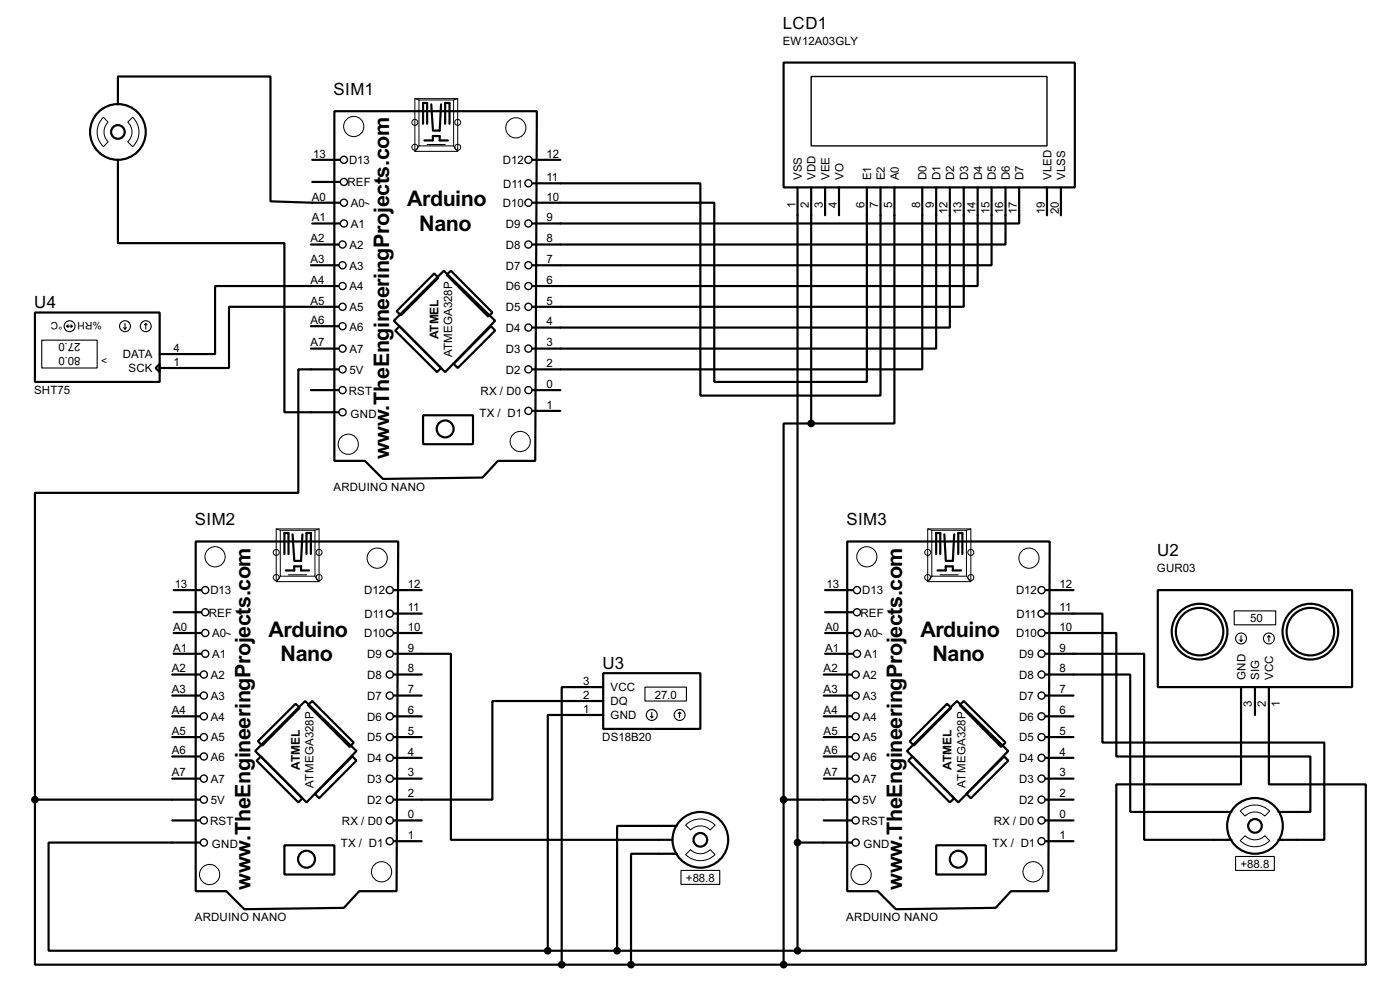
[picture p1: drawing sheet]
<svg xmlns="http://www.w3.org/2000/svg" width="256mm" height="180mm" viewBox="0 0 256 180" stroke-linecap="round" stroke-linejoin="round" font-family="sans-serif">
<g fill="none" stroke="#000" stroke-width=".4">
<path d="M21.6 19.1v-5.1h28v22.9l7.6 .2h5.1M79 19.1l.3 4.6M80.8 19.1l-.2 4.8h-1.3M143.6 11.5h53.3v22.8h-53.3zM21.6 29.3v15.2h30.5v31h9.9M57.2 29.3h5.1M57.2 33.3h5.1M61.3 20.4h37.1l-.3 64h-6.9l-2.8 3-18.2 .3-3.3-3.3h-5.6zM77.5 22.7v-3.8h.8v3.8M77.8 25.7h1.5v-.8h1.3v.8h1.5M81.6 22.7v-3.8h.8v3.8M97.6 33.6h30.7v38.8h33v-38.1"/>
<path d="M97.6 29.3h5.1M146.1 34.3v139.7M148.6 34.3v43.2M151.2 34.3v5.1M153.7 34.3v5.1M158.8 34.3v35.6h-27.9v-32.8h-33.3M163.9 34.3v43.2h-15.3M169 34.3v33.3h-71.4M171.5 34.3v29.5h-73.9M174 34.3v25.7h-76.4M176.6 34.3v21.9h-79M179.1 34.3v18.1h-81.5"/>
<path d="M181.7 34.3v14.3h-84.1M184.2 34.3v10.5h-86.6M186.7 34.3v6.6h-89.1M191.8 34.3v5.1M194.4 34.3v5.1M6.4 57.2h22.9v12.7h-22.9zM57 48.6h5M57 44.8h5M57 59.7h5M57.2 40.9h5.1M62 52.4h-22.6v12.4h-10.1M62 56.2h-20v11.2h-12.7"/>
<path d="M72.2 58.7l9.1-9.1 9.4 9.1-9.1 9.4zM73.2 59.7l7.6 7.7-.7 .7-7.7-7.6zM79.6 50.1l.7 .8-6.8 6.8-.8-.7zM81.8 50.3l.8-.7 7.6 7.6-.7 .8zM90 59.7l.7 .8-6.8 6.9-.8-.8zM28.5 67.4l.8-.8v1.5zM57 71.4h5M57 63.8h5M62 67.6h-7.3v22.6h-48.3v56.2M77.5 76h9.2v5.3h-9.2zM97.6 71.4h5.1M97.6 75.2h5.1"/>
<path d="M148.6 77.5h-5v68.9M35.9 99.1h37.1l-.3 64h-6.9l-2.8 3.1-18.2 .2-3.3-3.3h-5.6zM53.6 97.8l.3 4.6M55.4 97.8l-.2 4.9h-1.3M155.2 99.1h37.1l-.2 64h-6.9l-2.8 3.1-18.3 .2-3.3-3.3h-5.6zM173 97.8l.3 4.6M174.8 97.8l-.2 4.9h-1.3M31.8 119.7h5.1M31.8 115.9h5.1M31.8 108h5.1M31.8 112.1h5.1M52.1 101.4v-3.8h.8v3.8"/>
<path d="M52.4 104.4h1.5v-.7h1.3v.7h1.5M56.2 101.4v-3.8h.8v3.8M72.2 119.7h10.4v34h40.6M72.2 115.9h5.1M72.2 112.3h5.1M72.2 108h5.1M151.2 119.7h5.1M151.2 115.9h5.1M151.2 108h5.1M151.2 112.1h5.1M171.5 101.4v-3.8h.8v3.8M171.8 104.4h1.5v-.7h1.3v.7h1.5"/>
<path d="M175.6 101.4v-3.8h.7v3.8M191.6 119.7h18v34h16M191.6 115.9h12.9v22.6h35.6v10.1h-5.9M191.6 112.3h10.4v23.6h40.6v17.8h-8.4M191.6 108h5.1M212.1 108h35.6v17.8h-35.6zM31.6 134.9h5M31.6 131.1h5M31.6 127.3h5M31.6 123.5h5M31.6 138.5h5M46.8 137.5l9.1-9.2 9.4 9.2-9.1 9.4z"/>
<path d="M47 139.2l.8-.7 7.6 7.6-.7 .8zM47.3 135.7l6.9-6.9 .7 .8-6.8 6.9zM56.4 129.1l.8-.8 7.6 7.6-.7 .8zM64.6 138.5l.7 .7-6.8 6.9-.8-.8zM72.2 138.7h5.1M72.2 134.9h5.1M72.2 131.1h5.1M72.2 127.3h5.1M72.2 123.5h5.1M110.5 123.2h17.8v10.2h-17.8zM110.5 125.8h-7.6v50.8M110.5 130.9h-10.1v43.1"/>
<path d="M110.5 128.3h-20.3v18.1h-18M150.9 134.9h5.1M150.9 131.1h5.1M150.9 127.3h5.1M150.9 123.5h5.1M150.9 138.5h5.1M166.2 137.5l9.1-9.2 9.4 9.2-9.1 9.4zM166.4 139.2l.8-.7 7.6 7.6-.8 .8zM166.7 135.7l6.8-6.9 .8 .8-6.9 6.9zM175.8 129.1l.8-.8 7.6 7.6-.8 .8zM191.6 123.5h15.5v25.1h18.5M191.6 138.7h5.1"/>
<path d="M191.6 134.9h5.1M191.6 131.1h5.1M191.6 127.3h5.1M227.4 125.8v17.8h-22.9v30.4h-58.4M229.9 125.8v5.1M232.5 125.8v17.8h17.7v33h-106.6M6.4 146.4v30.2h96.5M6.4 146.4h30.2M31.6 150.2h5M31.6 142.5h5M36.6 154.2h-27.7v19.8h91.5M52.1 154.7h9.2v5.4h-9.2z"/>
<path d="M72.2 150.2h5.1M72.2 154h5.1M72.2 142.5h5.1M124 151.2h-10.9v22.8M124 156.3h-8.4v20.3M143.6 146.4h12.4M143.6 146.4v30.2M146.1 154.2h9.9M150.9 150.2h5.1M150.9 142.5h5.1M171.5 154.7h9.1v5.4h-9.1zM177.1 145.3l6.9-6.8 .7 .7-6.8 6.9z"/>
<path d="M191.6 146.4h5.1M191.6 150.2h5.1M191.6 154h5.1M191.6 142.5h5.1M100.4 174h45.7M102.9 176.6h40.7"/>
<circle cx="21.6" cy="24.2" r="5.1"/>
<circle cx="21.6" cy="24.2" r="1.25"/>
<circle cx="81.5" cy="78.5" r="1.55"/>
<circle cx="219.7" cy="115.6" r="5.1"/>
<circle cx="219.7" cy="115.6" r="4.4"/>
<circle cx="240" cy="115.6" r="5.1"/>
<circle cx="240" cy="115.6" r="4.4"/>
<circle cx="56.1" cy="157.3" r="1.55"/>
<circle cx="128.3" cy="153.7" r="5.1"/>
<circle cx="128.3" cy="153.7" r="1.25"/>
<circle cx="175.5" cy="157.3" r="1.55"/>
<circle cx="229.9" cy="151.2" r="5.1"/>
<circle cx="229.9" cy="151.2" r="1.25"/>
</g>
<g fill="none" stroke="#000" stroke-width=".18">
<path d="M76 18.1h7.9v9.6h-7.9zM76 18.1l.8 .2M76.8 18.3h6.3v8.4h-6.3zM83.9 18.1l-.8 .2M19 21.5l.8 .9a2.54 2.54 0 0 0 0 3.6l-.8 .9a3.7 3.7 0 0 1 0-5.4zM23.4 22.4l.9-.9a3.7 3.7 0 0 1 0 5.4l-.9-.9a2.45 2.45 0 0 0 0-3.6zM66.9 37.1l.7 .3M76.8 26.7l-.8 1M83.1 26.7l.8 1M50.6 96.8h7.9v9.7h-7.9zM50.6 96.8l.8 .3M51.4 97.1h6.3v8.4h-6.3z"/>
<path d="M58.5 96.8l-.8 .3M170 96.8h7.9v9.7h-7.9zM170 96.8l.7 .3M170.7 97.1h6.4v8.4h-6.4zM177.9 96.8l-.8 .3M41.5 115.9l.7 .2M51.4 105.5l-.8 1M57.7 105.5l.8 1M160.8 115.9l.8 .2M170.7 105.5l-.7 1M177.1 105.5l.8 1M125.6 156.4l.9-.9a2.54 2.54 0 0 0 3.6 0l.9 .9a3.8 3.8 0 0 1-5.4 0z"/>
<path d="M125.6 151a3.8 3.8 0 0 1 5.4 0l-.9 .9a2.54 2.54 0 0 0-3.6 0zM227.2 153.9l.9-.9a2.54 2.54 0 0 0 3.6 0l.9 .9a3.8 3.8 0 0 1-5.4 0zM227.2 148.5a3.8 3.8 0 0 1 5.4 0l-.9 .9a2.54 2.54 0 0 0-3.6 0z"/>
<circle cx="64.8" cy="23.2" r="1.85"/>
<circle cx="76" cy="22.4" r=".55"/>
<circle cx="76" cy="27" r=".55"/>
<circle cx="83.8" cy="22.4" r=".55"/>
<circle cx="83.8" cy="27" r=".55"/>
<circle cx="94.5" cy="23.4" r="1.85"/>
<circle cx="63.8" cy="81.3" r="1.85"/>
<circle cx="95.3" cy="80.8" r="1.85"/>
<circle cx="39.4" cy="101.9" r="1.85"/>
<circle cx="50.6" cy="105.7" r=".55"/>
<circle cx="50.6" cy="101.1" r=".55"/>
<circle cx="58.4" cy="105.7" r=".55"/>
<circle cx="58.4" cy="101.1" r=".55"/>
<circle cx="69.1" cy="102.2" r="1.85"/>
<circle cx="158.8" cy="101.9" r="1.85"/>
<circle cx="169.9" cy="105.7" r=".55"/>
<circle cx="169.9" cy="101.1" r=".55"/>
<circle cx="177.8" cy="105.7" r=".55"/>
<circle cx="177.8" cy="101.1" r=".55"/>
<circle cx="188.5" cy="102.2" r="1.85"/>
<circle cx="69.9" cy="159.6" r="1.85"/>
<circle cx="189.2" cy="159.6" r="1.85"/>
<circle cx="38.4" cy="160.1" r="1.85"/>
<circle cx="157.7" cy="160.1" r="1.85"/>
</g>
<g fill="none" stroke="#000" stroke-width=".25">
<path d="M148.6 14h43.2v12.7h-43.2z"/>
<circle cx="63" cy="29.3" r=".65"/>
<circle cx="63" cy="33.3" r=".65"/>
<circle cx="63" cy="37.1" r=".65"/>
<circle cx="96.8" cy="37.1" r=".65"/>
<circle cx="96.8" cy="33.6" r=".65"/>
<circle cx="96.8" cy="29.3" r=".65"/>
<circle cx="62.7" cy="44.8" r=".65"/>
<circle cx="62.7" cy="48.6" r=".65"/>
<circle cx="62.7" cy="56.2" r=".65"/>
<circle cx="62.7" cy="52.4" r=".65"/>
<circle cx="62.7" cy="59.7" r=".65"/>
<circle cx="63" cy="40.9" r=".65"/>
<circle cx="96.8" cy="52.4" r=".65"/>
<circle cx="96.8" cy="60" r=".65"/>
<circle cx="96.8" cy="48.6" r=".65"/>
<circle cx="96.8" cy="56.2" r=".65"/>
<circle cx="96.8" cy="40.9" r=".65"/>
<circle cx="96.8" cy="44.8" r=".65"/>
<circle cx="62.7" cy="71.4" r=".65"/>
<circle cx="62.7" cy="67.6" r=".65"/>
<circle cx="62.7" cy="63.8" r=".65"/>
<circle cx="62.7" cy="75.5" r=".65"/>
<circle cx="96.8" cy="67.6" r=".65"/>
<circle cx="96.8" cy="71.4" r=".65"/>
<circle cx="96.8" cy="63.8" r=".65"/>
<circle cx="96.8" cy="75.2" r=".65"/>
<circle cx="37.6" cy="119.7" r=".65"/>
<circle cx="37.6" cy="108" r=".65"/>
<circle cx="37.6" cy="112.1" r=".65"/>
<circle cx="37.6" cy="115.9" r=".65"/>
<circle cx="71.4" cy="115.9" r=".65"/>
<circle cx="71.4" cy="119.7" r=".65"/>
<circle cx="71.4" cy="108" r=".65"/>
<circle cx="71.4" cy="112.3" r=".65"/>
<circle cx="157" cy="115.9" r=".65"/>
<circle cx="157" cy="112.1" r=".65"/>
<circle cx="157" cy="119.7" r=".65"/>
<circle cx="157" cy="108" r=".65"/>
<circle cx="190.8" cy="112.3" r=".65"/>
<circle cx="190.8" cy="115.9" r=".65"/>
<circle cx="190.8" cy="119.7" r=".65"/>
<circle cx="190.8" cy="108" r=".65"/>
<circle cx="37.3" cy="127.3" r=".65"/>
<circle cx="37.3" cy="138.5" r=".65"/>
<circle cx="37.3" cy="134.9" r=".65"/>
<circle cx="37.3" cy="123.5" r=".65"/>
<circle cx="37.3" cy="131.1" r=".65"/>
<circle cx="71.4" cy="123.5" r=".65"/>
<circle cx="71.4" cy="127.3" r=".65"/>
<circle cx="71.4" cy="138.7" r=".65"/>
<circle cx="71.4" cy="134.9" r=".65"/>
<circle cx="71.4" cy="131.1" r=".65"/>
<circle cx="156.7" cy="138.5" r=".65"/>
<circle cx="156.7" cy="134.9" r=".65"/>
<circle cx="156.7" cy="127.3" r=".65"/>
<circle cx="156.7" cy="123.5" r=".65"/>
<circle cx="156.7" cy="131.1" r=".65"/>
<circle cx="190.8" cy="138.7" r=".65"/>
<circle cx="190.8" cy="127.3" r=".65"/>
<circle cx="190.8" cy="134.9" r=".65"/>
<circle cx="190.8" cy="131.1" r=".65"/>
<circle cx="190.8" cy="123.5" r=".65"/>
<circle cx="37.3" cy="142.5" r=".65"/>
<circle cx="37.3" cy="150.2" r=".65"/>
<circle cx="37.3" cy="146.4" r=".65"/>
<circle cx="37.3" cy="154.2" r=".65"/>
<circle cx="71.4" cy="146.4" r=".65"/>
<circle cx="71.4" cy="142.5" r=".65"/>
<circle cx="71.4" cy="150.2" r=".65"/>
<circle cx="71.4" cy="154" r=".65"/>
<circle cx="156.7" cy="142.5" r=".65"/>
<circle cx="156.7" cy="150.2" r=".65"/>
<circle cx="156.7" cy="154.2" r=".65"/>
<circle cx="156.7" cy="146.4" r=".65"/>
<circle cx="190.8" cy="142.5" r=".65"/>
<circle cx="190.8" cy="150.2" r=".65"/>
<circle cx="190.8" cy="154" r=".65"/>
<circle cx="190.8" cy="146.4" r=".65"/>
</g>
<g fill="none" stroke="#000" stroke-width=".2">
<path d="M78.3 26.5h3.3M12.2 59.7h1.1M12.2 59.7l.3 .3M12.5 59.5l-.3 .2M13 59.5l.3 .2M13.3 59.7l-.3 .3M22.7 60l.2 .3M22.9 59.2v1.1M23.2 60l-.3 .3M26.7 59.2l.3 .3M26.7 59.2l-.2 .3M26.7 59.2v1.1"/>
<path d="M7.7 62.3h10.1v5.1h-10.1zM52.9 105.2h3.3M172.3 105.2h3.3M226.1 111.8h7.6v2.6h-7.6zM227.1 117.1l.3 .3M227.4 116.4v1M227.6 117.1l-.2 .3M232.5 116.4l-.3 .2M232.5 116.4l.2 .2M232.5 116.4v1M118.2 125.8h7.6v2.5h-7.6zM119.2 131.1l.2 .3"/>
<path d="M119.4 130.4v1M119.7 131.1l-.3 .3M124.5 130.4l-.2 .2M124.5 130.4l.3 .2M124.5 130.4v1M124.8 159.3h7.1v2.6h-7.1zM226.4 156.8h7.1v2.5h-7.1z"/>
<circle cx="12.7" cy="59.7" r="1"/>
<circle cx="22.9" cy="59.7" r="1"/>
<circle cx="26.7" cy="59.7" r="1"/>
<circle cx="227.3" cy="116.9" r="1"/>
<circle cx="232.4" cy="116.9" r="1"/>
<circle cx="119.4" cy="130.9" r="1"/>
<circle cx="124.5" cy="130.9" r="1"/>
</g>
<g fill="#000" stroke="#000" stroke-width=".4">
<circle cx="148.6" cy="77.5" r=".5"/>
<circle cx="6.4" cy="146.4" r=".5"/>
<circle cx="143.5" cy="146.4" r=".5"/>
<circle cx="146.1" cy="154.2" r=".5"/>
<circle cx="100.3" cy="174" r=".5"/>
<circle cx="102.9" cy="176.6" r=".5"/>
<circle cx="113" cy="174" r=".5"/>
<circle cx="115.6" cy="176.6" r=".5"/>
<circle cx="143.5" cy="176.6" r=".5"/>
<circle cx="146.1" cy="174" r=".5"/>
</g>
<g font-size="4.4">
<text x="74.6" y="37.7">Arduino</text>
<text x="76.8" y="42.3">Nano</text>
<text x="71.3" y="75.2" transform="rotate(-90 71.3 75.2)">.TheEngineeringProjects.com</text>
<text x="71.3" y="84" transform="rotate(-90 71.3 84)">w</text>
<text x="49.2" y="116.5">Arduino</text>
<text x="168.6" y="116.5">Arduino</text>
<text x="51.4" y="121.1">Nano</text>
<text x="170.8" y="121.1">Nano</text>
<text x="45.9" y="154" transform="rotate(-90 45.9 154)">.TheEngineeringProjects.com</text>
<text x="165.3" y="154" transform="rotate(-90 165.3 154)">.TheEngineeringProjects.com</text>
<text x="45.9" y="162.8" transform="rotate(-90 45.9 162.8)">w</text>
<text x="165.3" y="162.8" transform="rotate(-90 165.3 162.8)">w</text>
</g>
<g font-size="3.5">
<text x="143.4" y="5.3">LCD1</text>
<text x="61.1" y="17.4">SIM1</text>
<text x="6.3" y="56.4">U4</text>
<text x="35.7" y="96.2">SIM2</text>
<text x="155.1" y="96.2">SIM3</text>
<text x="212" y="101.8">U2</text>
<text x="110.4" y="122.4">U3</text>
</g>
<g font-size="2.5">
<text x="80.4" y="62.1" transform="rotate(-90 80.4 62.1)">ATMEL</text>
<text x="54.9" y="140.9" transform="rotate(-90 54.9 140.9)">ATMEL</text>
<text x="174.3" y="140.9" transform="rotate(-90 174.3 140.9)">ATMEL</text>
</g>
<g font-size="2.4">
<text x="143.4" y="8.2">EW12A03GLY</text>
<text x="57.4" y="28.9">13</text>
<text x="100.1" y="28.9">12</text>
<text x="63.6" y="34.1">REF</text>
<text x="63.9" y="30">D13</text>
<text x="92.1" y="30">D12</text>
<text x="92.2" y="34.4">D11</text>
<text x="100.1" y="33.2">11</text>
<text x="146.9" y="33" transform="rotate(-90 146.9 33)">VSS</text>
<text x="149.4" y="33" transform="rotate(-90 149.4 33)">VDD</text>
<text x="152" y="33" transform="rotate(-90 152 33)">VEE</text>
<text x="154.5" y="33" transform="rotate(-90 154.5 33)">VO</text>
<text x="159.6" y="33" transform="rotate(-90 159.6 33)">E1</text>
<text x="162.1" y="33" transform="rotate(-90 162.1 33)">E2</text>
<text x="164.7" y="33" transform="rotate(-90 164.7 33)">A0</text>
<text x="169.8" y="33" transform="rotate(-90 169.8 33)">D0</text>
<text x="172.3" y="33" transform="rotate(-90 172.3 33)">D1</text>
<text x="174.8" y="33" transform="rotate(-90 174.8 33)">D2</text>
<text x="177.4" y="33" transform="rotate(-90 177.4 33)">D3</text>
<text x="179.9" y="33" transform="rotate(-90 179.9 33)">D4</text>
<text x="182.5" y="33" transform="rotate(-90 182.5 33)">D5</text>
<text x="185" y="33" transform="rotate(-90 185 33)">D6</text>
<text x="187.5" y="33" transform="rotate(-90 187.5 33)">D7</text>
<text x="192.6" y="33" transform="rotate(-90 192.6 33)">VLED</text>
<text x="195.2" y="33" transform="rotate(-90 195.2 33)">VLSS</text>
<text x="57.1" y="40.5">A1</text>
<text x="57.1" y="36.7">A0</text>
<text x="64.3" y="41.7">A1</text>
<text x="64.3" y="37.9">A0</text>
<text x="92.1" y="37.9">D10</text>
<text x="92.7" y="41.7">D9</text>
<text x="100.1" y="40.5">9</text>
<text x="100.1" y="36.7">10</text>
<text x="145.7" y="38" transform="rotate(-90 145.7 38)">1</text>
<text x="148.2" y="38" transform="rotate(-90 148.2 38)">2</text>
<text x="150.8" y="38" transform="rotate(-90 150.8 38)">3</text>
<text x="153.3" y="38" transform="rotate(-90 153.3 38)">4</text>
<text x="158.4" y="38" transform="rotate(-90 158.4 38)">6</text>
<text x="160.9" y="38" transform="rotate(-90 160.9 38)">7</text>
<text x="163.5" y="38" transform="rotate(-90 163.5 38)">5</text>
<text x="168.6" y="38" transform="rotate(-90 168.6 38)">8</text>
<text x="171.1" y="38" transform="rotate(-90 171.1 38)">9</text>
<text x="173.6" y="39.2" transform="rotate(-90 173.6 39.2)">12</text>
<text x="176.2" y="39.2" transform="rotate(-90 176.2 39.2)">13</text>
<text x="178.7" y="39.2" transform="rotate(-90 178.7 39.2)">14</text>
<text x="181.3" y="39.2" transform="rotate(-90 181.3 39.2)">15</text>
<text x="183.8" y="39.2" transform="rotate(-90 183.8 39.2)">16</text>
<text x="186.3" y="39.2" transform="rotate(-90 186.3 39.2)">17</text>
<text x="191.4" y="39.2" transform="rotate(-90 191.4 39.2)">19</text>
<text x="194" y="39.2" transform="rotate(-90 194 39.2)">20</text>
<text x="56.9" y="44.4">A2</text>
<text x="64" y="45.5">A2</text>
<text x="92.7" y="45.5">D8</text>
<text x="100.1" y="44.4">8</text>
<text x="56.9" y="52">A4</text>
<text x="56.9" y="48.2">A3</text>
<text x="64" y="53.2">A4</text>
<text x="64" y="49.4">A3</text>
<text x="92.7" y="49.4">D7</text>
<text x="92.7" y="53.2">D6</text>
<text x="100.1" y="52">6</text>
<text x="100.1" y="48.2">7</text>
<text x="56.9" y="55.7">A5</text>
<text x="56.9" y="59.3">A6</text>
<text x="64" y="57">A5</text>
<text x="92.7" y="57">D5</text>
<text x="100.1" y="59.6">4</text>
<text x="100.1" y="55.7">5</text>
<text x="14.8" y="65.3" transform="rotate(-180 14.8 65.3)">80.0</text>
<text x="14.8" y="62.8" transform="rotate(-180 14.8 62.8)">27.0</text>
<text x="22.5" y="65.6">DATA</text>
<text x="31.8" y="64.4">4</text>
<text x="56.9" y="63.4">A7</text>
<text x="64" y="64.6">A7</text>
<text x="64" y="60.5">A6</text>
<text x="82.9" y="65.4" transform="rotate(-90 82.9 65.4)">ATMEGA328P</text>
<text x="92.7" y="60.7">D4</text>
<text x="92.7" y="64.6">D3</text>
<text x="100.1" y="63.4">3</text>
<text x="23.5" y="68.1">SCK</text>
<text x="31.8" y="67">1</text>
<text x="64" y="68.4">5V</text>
<text x="92.7" y="68.4">D2</text>
<text x="100.1" y="71">0</text>
<text x="100.1" y="67.2">2</text>
<text x="6.2" y="72.1">SHT75</text>
<text x="63.9" y="72.2">RST</text>
<text x="64.2" y="76.5">GND</text>
<text x="87.8" y="76.2">TX / D1</text>
<text x="88" y="72.2">RX / D0</text>
<text x="100.1" y="74.8">1</text>
<text x="61.1" y="89.9">ARDUINO NANO</text>
<text x="32" y="107.6">13</text>
<text x="74.7" y="107.6">12</text>
<text x="151.4" y="107.6">13</text>
<text x="194.1" y="107.6">12</text>
<text x="211.9" y="104.7">GUR03</text>
<text x="38.2" y="112.9">REF</text>
<text x="38.5" y="108.8">D13</text>
<text x="66.7" y="108.8">D12</text>
<text x="66.8" y="113.1">D11</text>
<text x="74.7" y="111.9">11</text>
<text x="157.6" y="112.9">REF</text>
<text x="157.9" y="108.8">D13</text>
<text x="186.1" y="108.8">D12</text>
<text x="186.2" y="113.1">D11</text>
<text x="194.1" y="111.9">11</text>
<text x="229.1" y="113.9">50</text>
<text x="31.7" y="119.3">A1</text>
<text x="31.7" y="115.5">A0</text>
<text x="38.9" y="116.7">A0</text>
<text x="66.7" y="116.7">D10</text>
<text x="74.7" y="119.3">9</text>
<text x="74.7" y="115.5">10</text>
<text x="151.1" y="119.3">A1</text>
<text x="151.1" y="115.5">A0</text>
<text x="158.3" y="116.7">A0</text>
<text x="186.1" y="116.7">D10</text>
<text x="194.1" y="119.3">9</text>
<text x="194.1" y="115.5">10</text>
<text x="31.5" y="123.1">A2</text>
<text x="38.6" y="124.3">A2</text>
<text x="38.9" y="120.5">A1</text>
<text x="67.3" y="120.5">D9</text>
<text x="67.3" y="124.3">D8</text>
<text x="74.7" y="123.1">8</text>
<text x="106.9" y="125.4">3</text>
<text x="150.9" y="123.1">A2</text>
<text x="158" y="124.3">A2</text>
<text x="158.3" y="120.5">A1</text>
<text x="186.7" y="120.5">D9</text>
<text x="186.7" y="124.3">D8</text>
<text x="194.1" y="123.1">8</text>
<text x="228.2" y="124.5" transform="rotate(-90 228.2 124.5)">GND</text>
<text x="230.7" y="124.5" transform="rotate(-90 230.7 124.5)">SIG</text>
<text x="233.3" y="124.5" transform="rotate(-90 233.3 124.5)">VCC</text>
<text x="31.5" y="130.7">A4</text>
<text x="31.5" y="126.9">A3</text>
<text x="38.6" y="131.9">A4</text>
<text x="38.6" y="128.1">A3</text>
<text x="67.3" y="128.1">D7</text>
<text x="67.3" y="131.9">D6</text>
<text x="74.7" y="130.7">6</text>
<text x="74.7" y="126.9">7</text>
<text x="106.9" y="127.9">2</text>
<text x="106.9" y="130.5">1</text>
<text x="111.8" y="129.1">DQ</text>
<text x="111.8" y="126.6">VCC</text>
<text x="111.8" y="131.7">GND</text>
<text x="120" y="127.9">27.0</text>
<text x="150.9" y="130.7">A4</text>
<text x="150.9" y="126.9">A3</text>
<text x="158" y="131.9">A4</text>
<text x="158" y="128.1">A3</text>
<text x="186.7" y="128.1">D7</text>
<text x="186.7" y="131.9">D6</text>
<text x="194.1" y="130.7">6</text>
<text x="194.1" y="126.9">7</text>
<text x="229.3" y="129.5" transform="rotate(-90 229.3 129.5)">3</text>
<text x="231.9" y="129.5" transform="rotate(-90 231.9 129.5)">2</text>
<text x="234.5" y="129.5" transform="rotate(-90 234.5 129.5)">1</text>
<text x="31.5" y="134.5">A5</text>
<text x="38.6" y="135.7">A5</text>
<text x="67.3" y="135.7">D5</text>
<text x="74.7" y="134.5">5</text>
<text x="110.3" y="135.6">DS18B20</text>
<text x="150.9" y="134.5">A5</text>
<text x="158" y="135.7">A5</text>
<text x="186.7" y="135.7">D5</text>
<text x="194.1" y="134.5">5</text>
<text x="31.5" y="138.1">A6</text>
<text x="31.5" y="142.1">A7</text>
<text x="38.6" y="143.3">A7</text>
<text x="38.6" y="139.3">A6</text>
<text x="67.3" y="139.5">D4</text>
<text x="67.3" y="143.3">D3</text>
<text x="74.7" y="142.1">3</text>
<text x="74.7" y="138.3">4</text>
<text x="150.9" y="138.1">A6</text>
<text x="150.9" y="142.1">A7</text>
<text x="158" y="143.3">A7</text>
<text x="158" y="139.3">A6</text>
<text x="186.7" y="139.5">D4</text>
<text x="186.7" y="143.3">D3</text>
<text x="194.1" y="142.1">3</text>
<text x="194.1" y="138.3">4</text>
<text x="38.6" y="147.2">5V</text>
<text x="57.5" y="144.2" transform="rotate(-90 57.5 144.2)">ATMEGA328P</text>
<text x="67.3" y="147.2">D2</text>
<text x="74.7" y="149.8">0</text>
<text x="74.7" y="146">2</text>
<text x="158" y="147.2">5V</text>
<text x="176.9" y="144.2" transform="rotate(-90 176.9 144.2)">ATMEGA328P</text>
<text x="186.7" y="147.2">D2</text>
<text x="194.1" y="149.8">0</text>
<text x="194.1" y="146">2</text>
<text x="38.5" y="151">RST</text>
<text x="38.8" y="155.3">GND</text>
<text x="62.4" y="155">TX / D1</text>
<text x="62.6" y="151">RX / D0</text>
<text x="74.7" y="153.6">1</text>
<text x="157.9" y="151">RST</text>
<text x="158.2" y="155.3">GND</text>
<text x="181.8" y="155">TX / D1</text>
<text x="182" y="151">RX / D0</text>
<text x="194.1" y="153.6">1</text>
<text x="125.7" y="161.4">+88.8</text>
<text x="227.3" y="158.8">+88.8</text>
<text x="35.7" y="168.6">ARDUINO NANO</text>
<text x="155" y="168.6">ARDUINO NANO</text>
</g>
<g font-size="2.1">
<text x="11.5" y="59" transform="rotate(-180 11.5 59)">°C</text>
<text x="18.7" y="59" transform="rotate(-180 18.7 59)">%RH</text>
<text x="19.7" y="65.3" transform="rotate(-180 19.7 65.3)">&gt;</text>
</g>
</svg>
